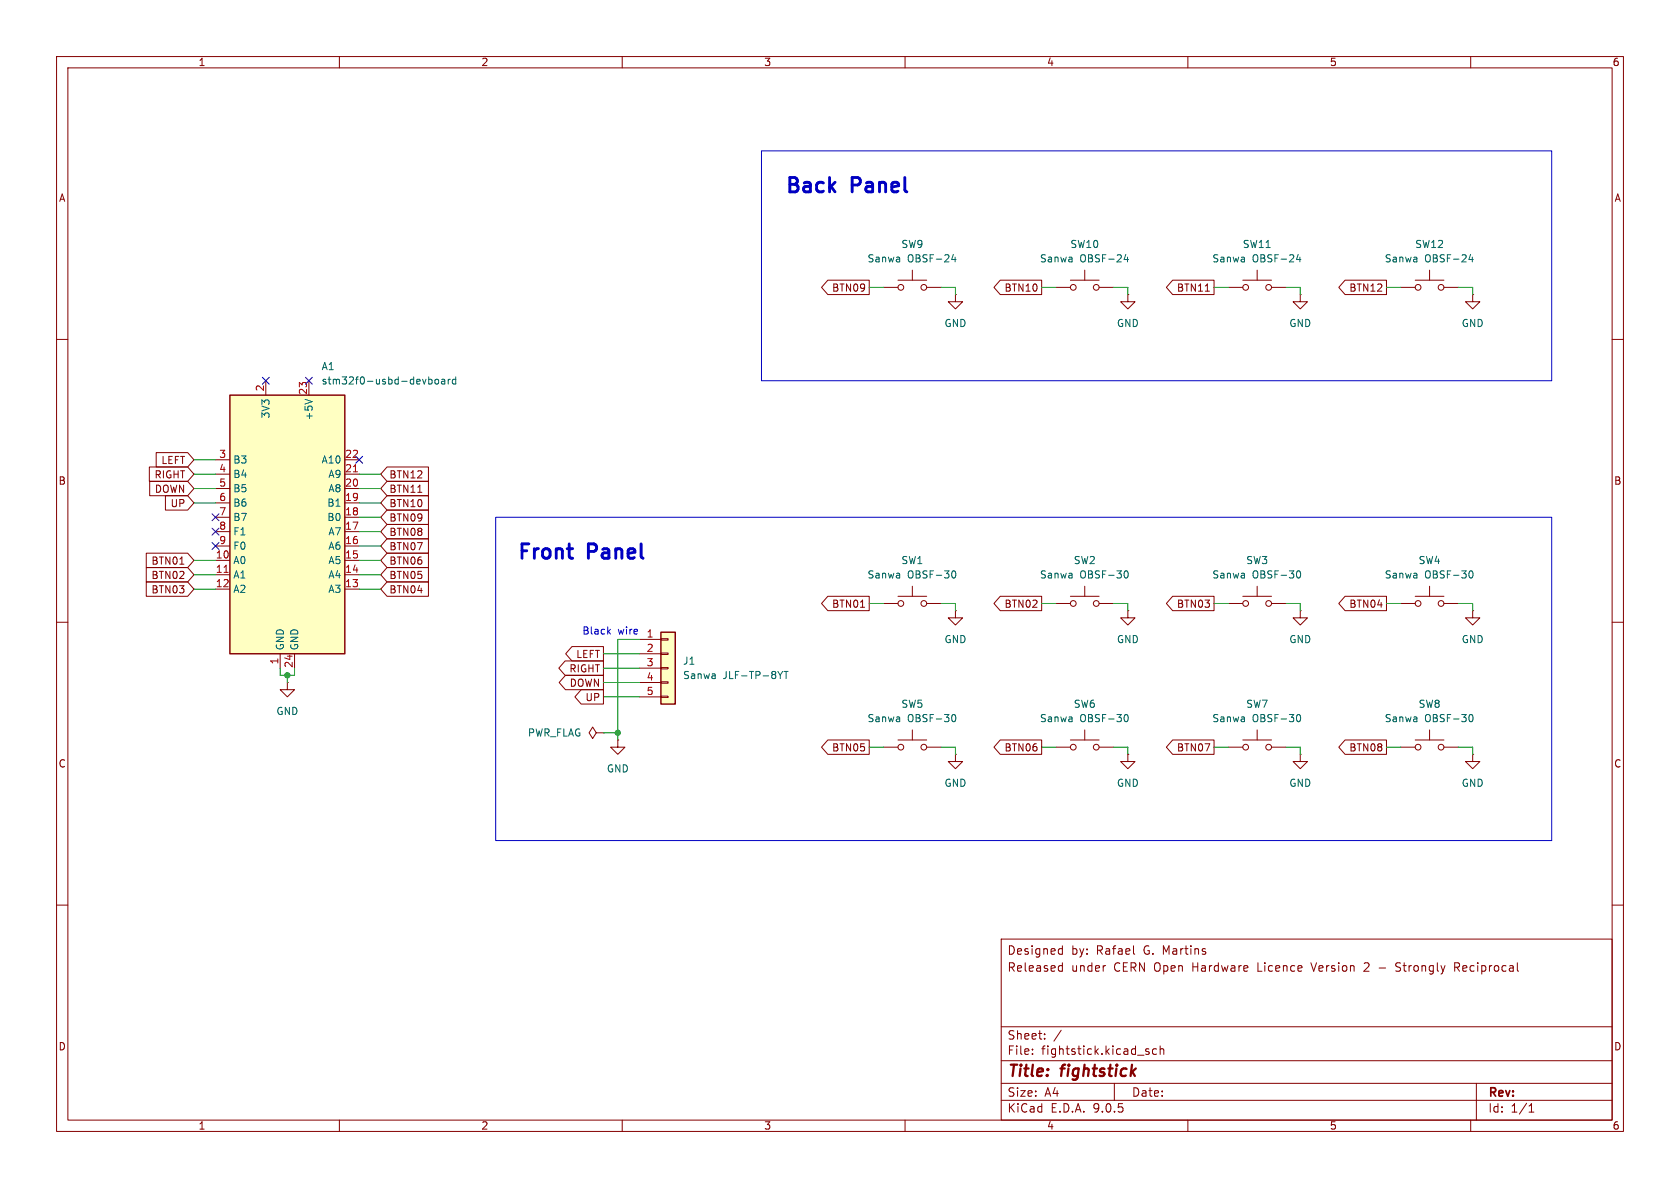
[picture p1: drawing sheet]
<svg xmlns="http://www.w3.org/2000/svg" width="297mm" height="210mm" viewBox="0 0 297 210" stroke-linecap="round" stroke-linejoin="round" font-family="sans-serif">
<g fill="none" stroke="#840000" stroke-width=".18">
<path d="M10 10h277v190h-277zM12 12h273v186h-273zM60 10v2M110 10v2M160 10v2M210 10v2M260 10v2M186.7 50.8h2.5M189.2 49.5h5.1M191.8 47.8v1.7M194.3 50.8h2.5M217.2 50.8h2.5"/>
<path d="M219.7 49.5h5.1M222.2 47.8v1.7M224.8 50.8h2.5M229.9 52.1v1.2h1.2l-1.2 1.3-1.3-1.3h1.3M229.9 52.1h.1M10 60h2M285 60h2M10 110h2M285 110h2M10 160h2M177 166h108v32h-108zM187.4 170.7l.4 .1"/>
<path d="M187.4 167.7l.4 .1M187.8 167.2v1.5M187.8 170.2v1.5M187.8 171.6l-.4 .1M187.8 168.6l-.4 .1M195.3 170.7h.2M200.5 168.6l.1 .1M231.7 170.2l.5 1.5M241.2 170.3h.1M242 170.8l-.9 .9h.9M243.8 171.1h1.2M246.7 171.6l.6 .1"/>
<path d="M247.4 170.2h-.4l-.3 .3 .2 .3 .4 .2M257.2 171h.5M257.5 171l.5 .7M257.7 170.2h-.5v1.5M285 160h2M60 198v2M110 198v2M160 198v2M177 194.5h108M177 191.5h108M177 187.5h108M177 181.5h108"/>
<path d="M182.5 186.3v.1M182.5 185.5v.1M184.7 183.6v.1M184.7 182.8v.1M187.6 182.1l-1.3 2M197 191.5v3M202.6 185.8l.5 .2 .1 .1-.1 .2-.4 .1M202.6 185.5h.5M204.5 185.5l-.5-.1-.3 .3v.4l.2 .2h.6M205.1 185.5l.2-.1 .4 .1v.9M205.1 184.9v1.5M210 198v2"/>
<path d="M260 198v2M261 191.5v6.5M270.3 196.6h.9M270.3 195.5l.4-.4v1.5"/>
<circle cx="189.7" cy="50.8" r=".51"/>
<circle cx="193.8" cy="50.8" r=".51"/>
<circle cx="220.2" cy="50.8" r=".51"/>
<circle cx="224.3" cy="50.8" r=".51"/>
</g>
<path d="M199 45l-.3 .9h.8M199.3 45.5v.8M229.5 45l-.3 .9h.8M229.8 45.5v.8" fill="none" stroke="#006464" stroke-width=".18"/>
<path d="M40.6 69.9h20.4v45.7h-20.4z" fill="#ffffc2"/>
<path d="M40.6 69.9h20.4v45.7h-20.4z" fill="none" stroke="#840000" stroke-width=".25"/>
<g fill="none" stroke="#840000" stroke-width=".18">
<path d="M156.2 50.8h2.5M158.7 49.5h5.1M161.3 47.8v1.7M163.8 50.8h2.6M199.4 52.1v1.2h1.3l-1.3 1.3-1.3-1.3h1.3M199.4 52.1h.1M247.6 50.8h2.6M250.2 49.5h5.1M252.7 47.8v1.7M255.3 50.8h2.5M47 67.3v2.6M54.6 67.3v2.6"/>
<path d="M38.1 81.3h2.5M38.1 83.8h2.5M38.1 86.4h2.5M38.1 88.9h2.5M38.1 91.4h2.5M38.1 94h2.5M38.1 96.5h2.5M38.1 99.1h2.5M61 81.3h2.5M61 83.8h2.5M61 86.4h2.5M61 88.9h2.5"/>
<path d="M61 91.4h2.5M61 94h2.5M61 96.5h2.5M61 99.1h2.5M38.1 101.6h2.5M38.1 104.1h2.5M49.5 115.6v2.5M52.1 115.6v2.5M61 101.6h2.5M61 104.1h2.5M186.7 106.7h2.5M189.2 105.4h5.1"/>
<path d="M191.8 103.6v1.8M194.3 106.7h2.5M199.4 108v1.2h1.3l-1.3 1.3-1.3-1.3h1.3M199.4 108h.1M217.2 106.7h2.5M219.7 105.4h5.1M222.2 103.6v1.8M224.8 106.7h2.5M229.9 108v1.2h1.2l-1.2 1.3-1.3-1.3h1.3M229.9 108h.1M50.8 120.7v1.2h1.3l-1.3 1.3-1.3-1.3h1.3M50.8 120.7h.1"/>
<path d="M105.4 129.5l-.6-1-.7 1 .7 1.1 .6-1.1h1.3M106.7 129.5h.1M109.2 130.8v1.3h1.3l-1.3 1.3-1.3-1.3h1.3M109.2 130.8h.1M168.9 133.4v1.2h1.3l-1.3 1.3-1.3-1.3h1.3M168.9 133.4h.1M186.7 132.1h2.5M189.2 130.8h5.1M191.8 129v1.8M194.3 132.1h2.5M199.4 133.4v1.2h1.3l-1.3 1.3-1.3-1.3h1.3M199.4 133.4h.1"/>
<path d="M217.2 132.1h2.5M219.7 130.8h5.1M222.2 129v1.8M224.8 132.1h2.5M229.9 133.4v1.2h1.2l-1.2 1.3-1.3-1.3h1.3M229.9 133.4h.1M247.6 132.1h2.6M250.2 130.8h5.1M252.7 129v1.8M255.3 132.1h2.5M260.3 133.4v1.2h1.3l-1.3 1.3-1.2-1.3h1.2M260.3 133.4h.1"/>
<circle cx="159.3" cy="50.8" r=".51"/>
<circle cx="163.3" cy="50.8" r=".51"/>
<circle cx="250.7" cy="50.8" r=".51"/>
<circle cx="254.8" cy="50.8" r=".51"/>
<circle cx="189.7" cy="106.7" r=".51"/>
<circle cx="193.8" cy="106.7" r=".51"/>
<circle cx="220.2" cy="106.7" r=".51"/>
<circle cx="224.3" cy="106.7" r=".51"/>
<circle cx="189.7" cy="132.1" r=".51"/>
<circle cx="193.8" cy="132.1" r=".51"/>
<circle cx="220.2" cy="132.1" r=".51"/>
<circle cx="224.3" cy="132.1" r=".51"/>
<circle cx="250.7" cy="132.1" r=".51"/>
<circle cx="254.8" cy="132.1" r=".51"/>
</g>
<path d="M62.5 83.4h.7M39.6 101.2h.7" fill="none" stroke="#a90000" stroke-width=".18"/>
<g fill="none" stroke="#006464" stroke-width=".18">
<path d="M168.5 45l-.3 .9h.8M168.8 45.5v.8M260 45l-.3 .9h.8M260.3 45.5v.8M53.9 70.6l1.3 .4M75.9 67l.4 .1 .1 .2-.1 .5-.4 .1M77 67.1l.3-.1 .2 .3v.3l-.2 .3-.3-.1-.1-.2zM78.1 67.1h.5v.8M78.6 67.3l-.4 .1-.2 .2 .2 .3 .4-.1M79.2 67v.9M79.6 67l-.4 .3M80.6 67.1l-.4-.1-.2 .3 .1 .5h.5"/>
<path d="M80.6 66.6v1.3M198.8 101.2l.2-.3a.68 .68 0 0 1 .5 .6 .68 .68 0 0 1-.5 .7l-.2-.3M229.3 101.2l.2-.3a.68 .68 0 0 1 .4 .6 .68 .68 0 0 1-.4 .7l-.2-.3M198.8 126.6l.2-.3a.68 .68 0 0 1 .5 .6 .68 .68 0 0 1-.5 .7l-.2-.3M229.3 126.6l.2-.3a.68 .68 0 0 1 .4 .6 .68 .68 0 0 1-.4 .7l-.2-.3M259.7 126.6l.3-.3a.68 .68 0 0 1 .4 .6 .68 .68 0 0 1-.4 .7l-.3-.3"/>
</g>
<path d="M116.8 111.8h2.6v12.7h-2.6z" fill="#ffffc2"/>
<path d="M116.8 111.8h2.6v12.7h-2.6z" fill="none" stroke="#840000" stroke-width=".25"/>
<g fill="none" stroke="#840000" stroke-width=".18">
<path d="M146.3 49.5h7.4v2.6h-7.4l-1.1-1.3zM168.9 52.1v1.2h1.3l-1.3 1.3-1.3-1.3h1.3M168.9 52.1h.1M176.8 49.5h7.3v2.6h-7.3l-1.1-1.3zM207.3 49.5h7.3v2.6h-7.3l-1.1-1.3zM213.1 51.5h.7M237.8 49.5h7.3v2.6h-7.3l-1.1-1.3zM260.3 52.1v1.2h1.3l-1.3 1.3-1.2-1.3h1.2M260.3 52.1h.1M25.9 97.8h7.3l1.1 1.3-1.1 1.2h-7.3zM26.4 82.5h6.8l1.1 1.3-1.1 1.3h-6.8zM26.5 85.1h6.7l1.1 1.3-1.1 1.2h-6.7z"/>
<path d="M27.6 80h5.6l1.1 1.3-1.1 1.3h-5.6zM29.2 87.6h4l1.1 1.3-1.1 1.3h-4zM31.8 99.7h.7M68.4 92.7h7.3v2.6h-7.3l-1.1-1.3zM68.4 95.2h7.3v2.6h-7.3l-1.1-1.3zM68.4 87.6h7.3v2.6h-7.3l-1.1-1.3zM68.4 85.1h7.3v2.5h-7.3l-1.1-1.2zM68.4 82.5h7.3v2.6h-7.3l-1.1-1.3zM68.4 97.8h7.3v2.5h-7.3l-1.1-1.2zM68.4 90.2h7.3v2.5h-7.3l-1.1-1.3zM73.9 87h.7M25.9 102.9h7.3l1.1 1.2-1.1 1.3h-7.3z"/>
<path d="M25.9 100.3h7.3l1.1 1.3-1.1 1.3h-7.3zM68.4 100.3h7.3v2.6h-7.3l-1.1-1.3zM68.4 102.9h7.3v2.5h-7.3l-1.1-1.3zM99.9 116.8h6.8v2.6h-6.8l-1.1-1.3zM100 119.4h6.7v2.5h-6.7l-1.1-1.2zM101.1 114.3h5.6v2.5h-5.6l-1.1-1.2zM113 113h3.8M113 115.6h3.8M113 118.1h3.8M116.8 112.9h1.3v.3h-1.3zM116.8 115.4h1.3v.3h-1.3zM116.8 118h1.3v.2h-1.3z"/>
<path d="M146.3 105.4h7.4v2.6h-7.4l-1.1-1.3zM152.1 107.4h.8M156.2 106.7h2.5M158.7 105.4h5.1M161.3 103.6v1.8M163.8 106.7h2.6M168.9 108v1.2h1.3l-1.3 1.3-1.3-1.3h1.3M168.9 108h.1M176.8 105.4h7.3v2.6h-7.3l-1.1-1.3zM207.3 105.4h7.3v2.6h-7.3l-1.1-1.3zM237.8 105.4h7.3v2.6h-7.3l-1.1-1.3zM247.6 106.7h2.6"/>
<path d="M250.2 105.4h5.1M252.7 103.6v1.8M255.3 106.7h2.5M260.3 108v1.2h1.3l-1.3 1.3-1.2-1.3h1.2M260.3 108h.1M102.7 121.9h4v2.6h-4l-1.1-1.3zM113 120.7h3.8M113 123.2h3.8M116.8 120.5h1.3v.3h-1.3zM116.8 123.1h1.3v.2h-1.3zM146.3 130.8h7.4v2.6h-7.4l-1.1-1.3zM156.2 132.1h2.5"/>
<path d="M158.7 130.8h5.1M161.3 129v1.8M163.8 132.1h2.6M176.8 130.8h7.3v2.6h-7.3l-1.1-1.3zM207.3 130.8h7.3v2.6h-7.3l-1.1-1.3zM237.8 130.8h7.3v2.6h-7.3l-1.1-1.3z"/>
<circle cx="159.3" cy="106.7" r=".51"/>
<circle cx="163.3" cy="106.7" r=".51"/>
<circle cx="250.7" cy="106.7" r=".51"/>
<circle cx="254.8" cy="106.7" r=".51"/>
<circle cx="159.3" cy="132.1" r=".51"/>
<circle cx="163.3" cy="132.1" r=".51"/>
</g>
<path d="M138.4 118.7l-.5 .7M138.6 118.7h.7M139 118.7v1.3M168.3 101.2l.2-.3a.68 .68 0 0 1 .5 .6 .68 .68 0 0 1-.5 .7l-.2-.3M259.7 101.2l.3-.3a.68 .68 0 0 1 .4 .6 .68 .68 0 0 1-.4 .7l-.3-.3M168.3 126.6l.2-.3a.68 .68 0 0 1 .5 .6 .68 .68 0 0 1-.5 .7l-.2-.3" fill="none" stroke="#006464" stroke-width=".18"/>
<g fill="none" stroke="#009600" stroke-width=".18">
<path d="M153.7 50.8h2.5M166.4 50.8h2.5v1.3M184.1 50.8h2.6M196.8 50.8h2.6v1.3M214.6 50.8h2.6M227.3 50.8h2.6v1.3M245.1 50.8h2.5M257.8 50.8h2.5v1.3M34.3 99.1h3.8M34.3 83.8h3.8M34.3 81.3h3.8M34.3 88.9h3.8"/>
<path d="M34.3 86.4h3.8M63.5 99.1h3.8M63.5 83.8h3.8M63.5 88.9h3.8M63.5 86.4h3.8M63.5 91.4h3.8M63.5 94h3.8M63.5 96.5h3.8M34.3 104.1h3.8M34.3 101.6h3.8M49.5 118.1v1.3h2.6v-1.3M50.8 119.4v1.3"/>
<path d="M63.5 104.1h3.8M63.5 101.6h3.8M106.7 115.6h6.3M106.7 118.1h6.3M113 113h-3.8v17.8M153.7 106.7h2.5M166.4 106.7h2.5v1.3M184.1 106.7h2.6M196.8 106.7h2.6v1.3M214.6 106.7h2.6M227.3 106.7h2.6v1.3M245.1 106.7h2.5"/>
<path d="M257.8 106.7h2.5v1.3M106.7 129.5h2.5M106.7 123.2h6.3M106.7 120.7h6.3M153.7 132.1h2.5M166.4 132.1h2.5v1.3M184.1 132.1h2.6M196.8 132.1h2.6v1.3M214.6 132.1h2.6M227.3 132.1h2.6v1.3M245.1 132.1h2.5M257.8 132.1h2.5v1.3"/>
</g>
<path d="M46.4 66.7l1.2 1.2M47.6 66.7l-1.2 1.2M54 66.7l1.2 1.2M55.2 66.7l-1.2 1.2M37.5 90.8l1.2 1.2M37.5 93.4l1.2 1.2M37.5 95.9l1.2 1.2M38.7 90.8l-1.2 1.2M38.7 93.4l-1.2 1.2M38.7 95.9l-1.2 1.2M62.9 80.7l1.2 1.2M64.1 80.7l-1.2 1.2" fill="none" stroke="#000084" stroke-width=".18"/>
<path d="M134.6 26.7h139.7v40.6h-139.7zM87.6 91.4h186.7v57.2h-186.7zM107.6 111.6l.3 .5M107.9 111.2l-.5 .5" fill="none" stroke="#0000c2" stroke-width=".18"/>
<g fill="#009600" stroke="#009600" stroke-width=".18">
<circle cx="109.2" cy="129.5" r=".46"/>
<circle cx="50.8" cy="119.4" r=".46"/>
</g>
<g font-size="3.5" fill="#0000c2">
<text x="138.5" y="34.8">Back</text>
<text x="150.5" y="34.8">Panel</text>
<text x="91.2" y="99.6">Front</text>
<text x="103.9" y="99.6">Panel</text>
</g>
<g font-size="2.8" fill="#840000">
<text x="178" y="190.9">Title:</text>
<text x="187.7" y="190.9">fightstick</text>
</g>
<g font-size="2.1" fill="#840000">
<text x="178" y="172">Released</text>
<text x="178" y="169">Designed</text>
<text x="189.4" y="172">under</text>
<text x="189.4" y="169">by:</text>
<text x="193.9" y="169">Rafael</text>
<text x="197" y="172">CERN Open</text>
<text x="202.3" y="169">G. Martins</text>
<text x="211.1" y="172">Hardware</text>
<text x="222.7" y="172">Licence</text>
<text x="232.4" y="172">Version</text>
<text x="241.9" y="172">2</text>
<text x="247.8" y="172">Strongly</text>
<text x="258.3" y="172">Reciprocal</text>
<text x="178" y="184">Sheet:</text>
<text x="178" y="186.7">File:</text>
<text x="184.1" y="186.7">fightstick.kicad_sch</text>
<text x="178" y="196.9">KiCad</text>
<text x="178" y="194.1">Size:</text>
<text x="184.7" y="194.1">A4</text>
<text x="185.7" y="196.9">E.D.A.</text>
<text x="193.3" y="196.9">9.0.5</text>
<text x="200" y="194.1">Date:</text>
<text x="263" y="194.3">Rev:</text>
<text x="263" y="196.9">Id:</text>
<text x="267.1" y="196.9">1/1</text>
</g>
<g font-size="1.8" fill="#840000">
<text x="35" y="11.9">1</text>
<text x="85" y="11.9">2</text>
<text x="135" y="11.9">3</text>
<text x="185" y="11.9">4</text>
<text x="235" y="11.9">5</text>
<text x="285" y="11.9">6</text>
<text x="10.3" y="35.9">A</text>
<text x="285.3" y="35.9">A</text>
<text x="147" y="51.8">BTN09</text>
<text x="177.5" y="51.8">BTN10</text>
<text x="208" y="51.8">BTN11</text>
<text x="238.4" y="51.8">BTN12</text>
<text x="28.4" y="82.2">LEFT</text>
<text x="10.3" y="85.9">B</text>
<text x="27.2" y="84.8">RIGHT</text>
<text x="27.3" y="87.3">DOWN</text>
<text x="30.1" y="89.9">UP</text>
<text x="68.7" y="89.9">BTN10</text>
<text x="68.7" y="87.3">BTN11</text>
<text x="68.7" y="84.8">BTN12</text>
<text x="285.3" y="85.9">B</text>
<text x="68.7" y="94.9">BTN08</text>
<text x="68.7" y="92.4">BTN09</text>
<text x="26.7" y="100">BTN01</text>
<text x="68.7" y="97.5">BTN07</text>
<text x="68.7" y="100">BTN06</text>
<text x="26.7" y="105.1">BTN03</text>
<text x="26.7" y="102.6">BTN02</text>
<text x="68.7" y="102.6">BTN05</text>
<text x="68.7" y="105.1">BTN04</text>
<text x="147" y="107.6">BTN01</text>
<text x="177.5" y="107.6">BTN02</text>
<text x="208" y="107.6">BTN03</text>
<text x="238.4" y="107.6">BTN04</text>
<text x="100.6" y="119.1">RIGHT</text>
<text x="101.8" y="116.5">LEFT</text>
<text x="100.6" y="121.6">DOWN</text>
<text x="103.4" y="124.1">UP</text>
<text x="10.3" y="135.9">C</text>
<text x="147" y="133">BTN05</text>
<text x="177.5" y="133">BTN06</text>
<text x="208" y="133">BTN07</text>
<text x="238.4" y="133">BTN08</text>
<text x="285.3" y="135.9">C</text>
<text x="10.3" y="185.9">D</text>
<text x="285.3" y="185.9">D</text>
<text x="35" y="199.9">1</text>
<text x="85" y="199.9">2</text>
<text x="135" y="199.9">3</text>
<text x="185" y="199.9">4</text>
<text x="235" y="199.9">5</text>
<text x="285" y="199.9">6</text>
</g>
<g font-size="1.8" fill="#006464">
<text x="153.3" y="46.6">Sanwa</text>
<text x="159.3" y="44">SW9</text>
<text x="160.4" y="46.6">OBSF-24</text>
<text x="183.7" y="46.6">Sanwa</text>
<text x="189.1" y="44">SW10</text>
<text x="190.9" y="46.6">OBSF-24</text>
<text x="214.2" y="46.6">Sanwa</text>
<text x="219.6" y="44">SW11</text>
<text x="221.4" y="46.6">OBSF-24</text>
<text x="244.7" y="46.6">Sanwa</text>
<text x="250.1" y="44">SW12</text>
<text x="251.9" y="46.6">OBSF-24</text>
<text x="166.9" y="58">GND</text>
<text x="197.4" y="58">GND</text>
<text x="227.8" y="58">GND</text>
<text x="258.3" y="58">GND</text>
<text x="56.8" y="65.6">A1</text>
<text x="56.8" y="68.2">stm32f0-usbd-devboard</text>
<text x="47.9" y="74.1" transform="rotate(-90 47.9 74.1)">3V3</text>
<text x="55.5" y="74.4" transform="rotate(-90 55.5 74.4)">+5V</text>
<text x="41.1" y="82.1">B3</text>
<text x="56.7" y="82.1">A10</text>
<text x="41.1" y="84.7">B4</text>
<text x="41.1" y="87.2">B5</text>
<text x="41.1" y="89.8">B6</text>
<text x="57.8" y="89.8">B1</text>
<text x="58" y="84.7">A9</text>
<text x="58" y="87.2">A8</text>
<text x="41.1" y="92.3">B7</text>
<text x="41.1" y="94.8">F1</text>
<text x="57.8" y="92.3">B0</text>
<text x="58" y="94.8">A7</text>
<text x="41.1" y="97.4">F0</text>
<text x="41.1" y="99.9">A0</text>
<text x="58" y="97.4">A6</text>
<text x="58" y="99.9">A5</text>
<text x="159.3" y="99.9">SW1</text>
<text x="189.7" y="99.9">SW2</text>
<text x="220.2" y="99.9">SW3</text>
<text x="250.7" y="99.9">SW4</text>
<text x="41.1" y="102.5">A1</text>
<text x="41.1" y="105">A2</text>
<text x="58" y="102.5">A4</text>
<text x="58" y="105">A3</text>
<text x="153.3" y="102.5">Sanwa</text>
<text x="160.4" y="102.5">OBSF-30</text>
<text x="183.7" y="102.5">Sanwa</text>
<text x="190.9" y="102.5">OBSF-30</text>
<text x="214.2" y="102.5">Sanwa</text>
<text x="221.4" y="102.5">OBSF-30</text>
<text x="244.7" y="102.5">Sanwa</text>
<text x="251.9" y="102.5">OBSF-30</text>
<text x="166.9" y="113.9">GND</text>
<text x="197.4" y="113.9">GND</text>
<text x="227.8" y="113.9">GND</text>
<text x="258.3" y="113.9">GND</text>
<text x="50.4" y="115.1" transform="rotate(-90 50.4 115.1)">GND</text>
<text x="52.9" y="115.1" transform="rotate(-90 52.9 115.1)">GND</text>
<text x="120.7" y="117.7">J1</text>
<text x="120.7" y="120.2">Sanwa</text>
<text x="127.8" y="120.2">JLF-TP-8YT</text>
<text x="159.3" y="125.3">SW5</text>
<text x="189.7" y="125.3">SW6</text>
<text x="220.2" y="125.3">SW7</text>
<text x="250.7" y="125.3">SW8</text>
<text x="48.8" y="126.6">GND</text>
<text x="93.2" y="130.4">PWR_FLAG</text>
<text x="153.3" y="127.9">Sanwa</text>
<text x="160.4" y="127.9">OBSF-30</text>
<text x="183.7" y="127.9">Sanwa</text>
<text x="190.9" y="127.9">OBSF-30</text>
<text x="214.2" y="127.9">Sanwa</text>
<text x="221.4" y="127.9">OBSF-30</text>
<text x="244.7" y="127.9">Sanwa</text>
<text x="251.9" y="127.9">OBSF-30</text>
<text x="107.2" y="136.8">GND</text>
<text x="166.9" y="139.3">GND</text>
<text x="197.4" y="139.3">GND</text>
<text x="227.8" y="139.3">GND</text>
<text x="258.3" y="139.3">GND</text>
</g>
<g font-size="1.8" fill="#a90000">
<text x="46.7" y="69.3" transform="rotate(-90 46.7 69.3)">2</text>
<text x="54.4" y="69.9" transform="rotate(-90 54.4 69.9)">23</text>
<text x="38.7" y="81">3</text>
<text x="38.7" y="83.6">4</text>
<text x="60.9" y="81">22</text>
<text x="60.9" y="83.6">21</text>
<text x="38.7" y="86.1">5</text>
<text x="38.7" y="88.6">6</text>
<text x="60.9" y="86.1">20</text>
<text x="60.9" y="88.6">19</text>
<text x="38.7" y="91.2">7</text>
<text x="38.7" y="93.7">8</text>
<text x="60.9" y="91.2">18</text>
<text x="60.9" y="93.7">17</text>
<text x="38.1" y="98.8">10</text>
<text x="38.1" y="101.3">11</text>
<text x="38.7" y="96.3">9</text>
<text x="60.9" y="96.3">16</text>
<text x="60.9" y="98.8">15</text>
<text x="60.9" y="101.3">14</text>
<text x="38.1" y="103.9">12</text>
<text x="60.9" y="103.9">13</text>
<text x="114.2" y="112.8">1</text>
<text x="49.3" y="117.5" transform="rotate(-90 49.3 117.5)">1</text>
<text x="51.8" y="118.2" transform="rotate(-90 51.8 118.2)">24</text>
<text x="114.2" y="115.3">2</text>
<text x="114.2" y="117.9">3</text>
<text x="114.2" y="120.4">4</text>
<text x="114.2" y="122.9">5</text>
</g>
<g font-size="1.8" fill="#0000c2">
<text x="102.9" y="112.4">Black</text>
<text x="109.2" y="112.4">wire</text>
</g>
</svg>
